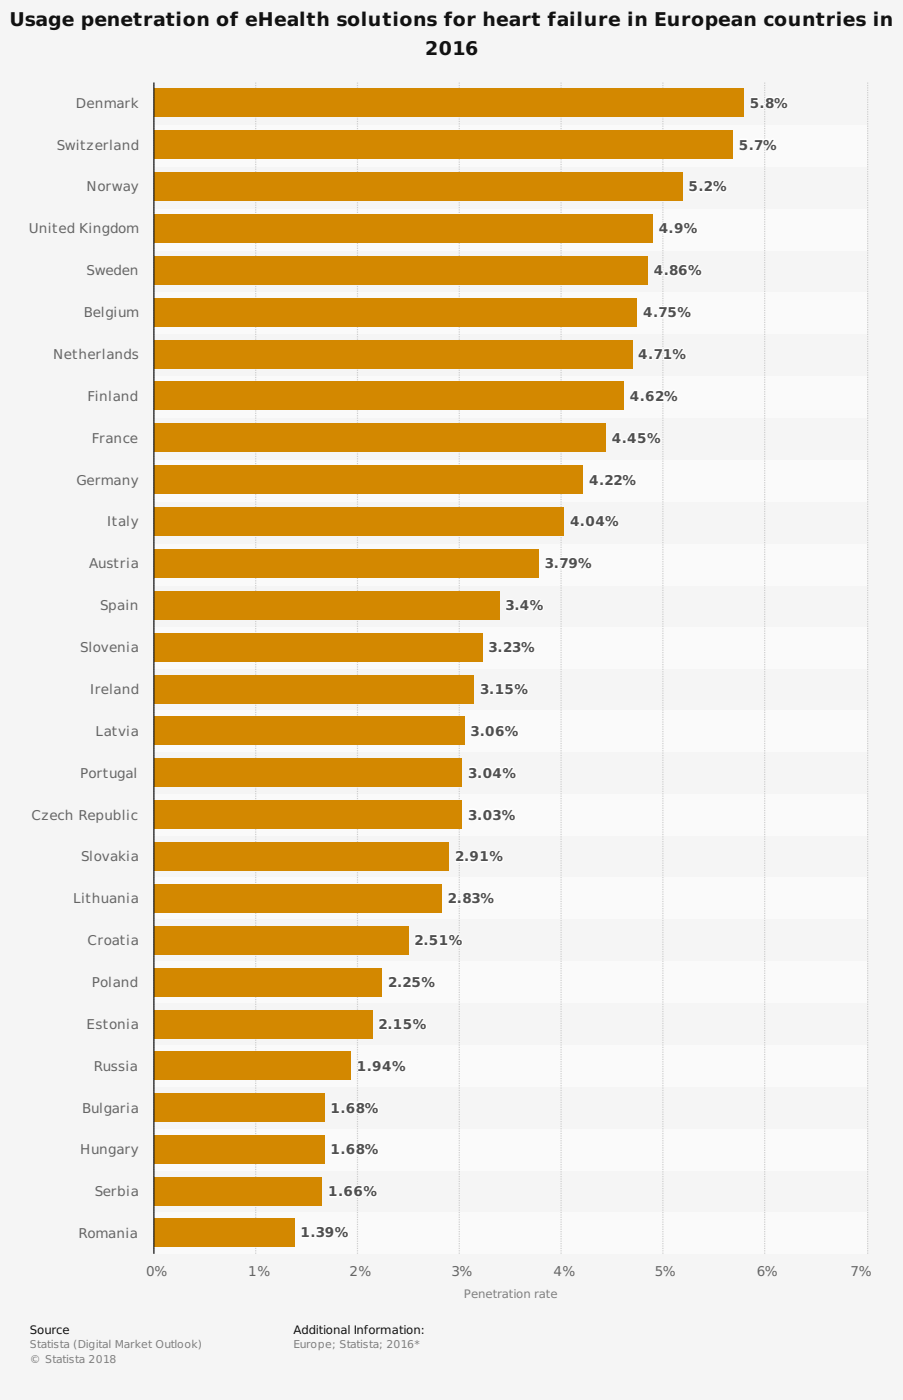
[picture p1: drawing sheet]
<svg xmlns="http://www.w3.org/2000/svg" width="353mm" height="548mm" viewBox="0 0 353 548" stroke-linecap="round" stroke-linejoin="round" font-family="sans-serif">
<path d="M0 0h352.8v547.4h-352.8z" fill="#f5f5f5"/>
<g fill="#fafafa">
<path d="M60.4 48.9h278.3v16.4h-278.3z"/>
<path d="M60.4 81.6h278.3v16.4h-278.3z"/>
<path d="M60.4 114.4h278.3v16.4h-278.3z"/>
<path d="M60.4 147.1h278.3v16.4h-278.3z"/>
<path d="M60.4 179.9h278.3v16.4h-278.3z"/>
<path d="M60.4 212.6h278.3v16.4h-278.3z"/>
<path d="M60.4 245.4h278.3v16.4h-278.3z"/>
<path d="M60.4 277.7h278.3v16.4h-278.3z"/>
<path d="M60.4 310.4h278.3v16.4h-278.3z"/>
<path d="M60.4 343.2h278.3v16.4h-278.3z"/>
<path d="M60.4 375.9h278.3v16.4h-278.3z"/>
<path d="M60.4 408.7h278.3v16.4h-278.3z"/>
<path d="M60.4 441.4h278.3v16.4h-278.3z"/>
<path d="M60.4 474.2h278.3v16.4h-278.3z"/>
</g>
<path d="M60.1 32.3v458M99.9 32.3v458M139.7 32.3v458M179.4 32.3v458M219.2 32.3v458M259 32.3v458M298.7 32.3v458M339 32.3v458" fill="none" stroke="#cdcdcd" stroke-width=".47" stroke-dasharray=".5 .5" stroke-linecap="butt"/>
<g fill="#d38800">
<path d="M60.3 34.6h230.3v11.3h-230.3z"/>
<path d="M60.3 51h226v11.2h-226z"/>
<path d="M60.3 67.4h206.4v11.2h-206.4z"/>
<path d="M60.3 83.7h194.7v11.3h-194.7z"/>
<path d="M60.3 100.1h192.8v11.3h-192.8z"/>
<path d="M60.3 116.5h188.6v11.2h-188.6z"/>
<path d="M60.3 132.9h186.7v11.2h-186.7z"/>
<path d="M60.3 149.3h183.5v11.2h-183.5z"/>
<path d="M60.3 165.6h176.4v11.3h-176.4z"/>
<path d="M60.3 182h167.6v11.2h-167.6z"/>
<path d="M60.3 198.4h160.1v11.2h-160.1z"/>
<path d="M60.3 214.8h150.2v11.2h-150.2z"/>
<path d="M60.3 231.1h134.8v11.3h-134.8z"/>
<path d="M60.3 247.5h128.3v11.2h-128.3z"/>
<path d="M60.3 263.9h125v11.2h-125z"/>
<path d="M60.3 280.3h121.2v11.2h-121.2z"/>
<path d="M60.3 296.6h120.3v11.3h-120.3z"/>
<path d="M60.3 313h120.3v11.2h-120.3z"/>
<path d="M60.3 329.4h115.2v11.2h-115.2z"/>
<path d="M60.3 345.8h112.3v11.2h-112.3z"/>
<path d="M60.3 362.1h99.2v11.3h-99.2z"/>
<path d="M60.3 378.5h89v11.2h-89z"/>
<path d="M60.3 394.9h85.2v11.2h-85.2z"/>
<path d="M60.3 411.3h76.8v11.2h-76.8z"/>
<path d="M60.3 427.6h66.5v11.3h-66.5z"/>
<path d="M60.3 444h66.5v11.2h-66.5z"/>
<path d="M60.3 460.4h65.6v11.2h-65.6z"/>
<path d="M60.3 476.3h54.8v11.2h-54.8z"/>
</g>
<g fill="none" stroke="#fff" stroke-width=".94">
<path d="M293.5 38.3h2.4v.7h-1.7v.6a1.42 1.42 0 0 1 2 1.3 1.42 1.42 0 0 1-2 1.3l-.9-.3v-.8l.6 .3a.8 .8 0 0 0 1.1-.1 .8 .8 0 0 0-.1-1.1 .8 .8 0 0 0-1.1 .1l-.3 .1zM299.5 38.6a1.46 1.46 0 0 1 1.6-.5 1.46 1.46 0 0 1 1 1.5l-.7 .5a1.19 1.19 0 0 1 .7 1.6 1.19 1.19 0 0 1-1.7 .5 1.08 1.08 0 0 1-1.2-.9 1.08 1.08 0 0 1 .8-1.2 .9 .9 0 0 1-.5-1.5zM303.3 38.8a.49 .49 0 0 1 .7 .4 .49 .49 0 0 1-.7 .5zM306 38.2h.6l-2.5 4h-.5zM289.2 54.6h2.5v.8h-1.7v.6a1.42 1.42 0 0 1 2 1.3 1.42 1.42 0 0 1-2.1 1.2l-.8-.2v-.8l.6 .3a.8 .8 0 0 0 1.1-.1 .8 .8 0 0 0-.1-1.1 .8 .8 0 0 0-1.1 .1l-.4 .1zM293.1 57.5h.9v1h-.9zM295 54.6h2.9v.6l-1.5 3.3h-.9l1.4-3.1h-1.9zM297.3 41.1h.9v1h-.9zM299.1 55.1a.49 .49 0 0 1 .7 .5 .49 .49 0 0 1-.7 .5zM301.8 54.6h.5l-2.4 4h-.5zM302 57.1a.49 .49 0 0 1 .7 .4 .49 .49 0 0 1-.7 .5zM306.2 40.7a.49 .49 0 0 1 .7 .4 .49 .49 0 0 1-.7 .5z"/>
<path d="M269.6 71h2.5v.7h-1.7v.6a1.42 1.42 0 0 1 2 1.4 1.42 1.42 0 0 1-2.1 1.2l-.9-.2v-.8l.6 .3a.8 .8 0 0 0 1.2-.1 .8 .8 0 0 0-.1-1.1 .8 .8 0 0 0-1.2 0l-.3 .2zM273.4 73.9h1v1h-1zM275.5 71.2a1.58 1.58 0 0 1 1.8-.2 1.58 1.58 0 0 1 .8 1.7l-1.5 1.4h1.6v.8h-2.8v-.8l1.4-1.2a.75 .75 0 0 0 .2-1.2 .75 .75 0 0 0-1.1 .1l-.4 .2zM279.5 71.5a.49 .49 0 0 1 .6 .5 .49 .49 0 0 1-.6 .4zM282.1 70.9h.6l-2.4 4h-.6zM282.4 73.4a.49 .49 0 0 1 .6 .5 .49 .49 0 0 1-.6 .4zM259.1 87.4h1.1v2.4h.6v.7h-.6v.7h-.9v-.7h-1.7v-.8zM259.3 88.2v1.6h-1.1zM261.8 90.2h.9v1h-.9zM264 87.7a1.78 1.78 0 0 1 2.3 .1 1.78 1.78 0 0 1 .3 2.3 2.07 2.07 0 0 1-2.7 1.1v-.8l.3 .2a1.06 1.06 0 0 0 1.5-.9 1.32 1.32 0 0 1-1.8-.2 1.32 1.32 0 0 1 .1-1.8zM268.1 87.9a.49 .49 0 0 1 .7 .5 .49 .49 0 0 1-.7 .4zM270.8 87.3h.6l-2.5 4h-.5z"/>
<path d="M271 89.8a.49 .49 0 0 1 .7 .5 .49 .49 0 0 1-.7 .4zM257.2 103.8h1.1v2.4h.6v.7h-.6v.7h-.9v-.7h-1.7v-.8zM257.4 104.6v1.6h-1.1zM259.9 106.6h.9v1h-.9zM262 104.1a1.46 1.46 0 0 1 1.7-.5 1.46 1.46 0 0 1 .9 1.5l-.6 .5a1.19 1.19 0 0 1 .7 1.6 1.19 1.19 0 0 1-1.8 .5 1.08 1.08 0 0 1-1.1-.9 1.08 1.08 0 0 1 .8-1.2 .9 .9 0 0 1-.6-1.5zM265.8 104.2l.6-.4 1.1-.1 .6 .2v.7l-.3-.2a1.05 1.05 0 0 0-1.5 .9 1.38 1.38 0 0 1 2.1 1.2 1.38 1.38 0 0 1-2.2 1.1 2.35 2.35 0 0 1-.4-3.4zM269.8 104.3a.49 .49 0 0 1 .7 .4 .49 .49 0 0 1-.7 .5zM272.4 103.7h.6l-2.4 4h-.6zM272.7 106.2a.49 .49 0 0 1 .6 .4 .49 .49 0 0 1-.6 .5zM251.2 136.5h1.1v2.4h.5v.8h-.5v.7h-1v-.7h-1.7v-.9zM251.3 137.3v1.6h-1.1zM253 120.1h1.1v2.5h.6v.7h-.6v.7h-.9v-.7h-1.7v-.9z"/>
<path d="M253.2 120.9v1.7h-1.1zM253.8 139.4h.9v1h-.9zM255.7 123h.9v1h-.9zM255.7 136.5h2.9v.6l-1.5 3.3h-.9l1.4-3.2h-1.9zM257.6 120.1h2.9v.6l-1.5 3.3h-1l1.5-3.1h-1.9zM259.5 136.7l1.8-.2v3.2h.9v.7h-2.7v-.7h.9v-2.5l-.9 .2zM261.3 120.1h2.5v.8h-1.7v.6a1.42 1.42 0 0 1 2 1.3 1.42 1.42 0 0 1-2.1 1.2l-.8-.2v-.8l.6 .3a.8 .8 0 0 0 1.1-.1 .8 .8 0 0 0-.1-1.1 .8 .8 0 0 0-1.1 .1l-.4 .1zM263.7 137a.49 .49 0 0 1 .7 .5 .49 .49 0 0 1-.7 .4zM265.6 120.7a.49 .49 0 0 1 .6 .4 .49 .49 0 0 1-.6 .5zM266.4 136.4h.5l-2.4 4h-.6zM266.6 138.9a.49 .49 0 0 1 .7 .5 .49 .49 0 0 1-.7 .4zM268.2 120.1h.6l-2.4 4h-.6z"/>
<path d="M268.5 122.6a.49 .49 0 0 1 .6 .4 .49 .49 0 0 1-.6 .5zM247.9 152.9h1.1v2.4h.5v.7h-.5v.7h-1v-.7h-1.7v-.8zM248 153.7v1.6h-1zM250.5 155.7h1v1h-1zM252.9 153.4l.6-.4 1.1-.2 .6 .2v.7l-.3-.1a1.05 1.05 0 0 0-1.5 .8 1.38 1.38 0 0 1 2.1 1.2 1.38 1.38 0 0 1-2.2 1.1 2.35 2.35 0 0 1-.4-3.3zM256.4 153a1.58 1.58 0 0 1 1.9-.2 1.58 1.58 0 0 1 .7 1.8l-1.5 1.4h1.7v.7h-2.8v-.7l1.4-1.2a.75 .75 0 0 0 .2-1.2 .75 .75 0 0 0-1.2 .1l-.4 .2zM260.4 153.4a.49 .49 0 0 1 .7 .5 .49 .49 0 0 1-.7 .4zM263.1 152.8h.6l-2.5 4h-.5zM263.3 155.3a.49 .49 0 0 1 .7 .5 .49 .49 0 0 1-.7 .4zM240.9 169.3h1.1v2.4h.5v.7h-.5v.7h-1v-.7h-1.7v-.8zM241 170.1v1.6h-1.1zM243.5 172.1h.9v1h-.9z"/>
<path d="M246.9 169.3h1.1v2.4h.5v.7h-.5v.7h-1v-.7h-1.7v-.8zM247 170.1v1.6h-1.1zM249.5 169.3h2.5v.7h-1.7v.6a1.42 1.42 0 0 1 2 1.3 1.42 1.42 0 0 1-2.1 1.3l-.8-.3v-.8l.6 .3a.8 .8 0 0 0 1.1-.1 .8 .8 0 0 0-.1-1.1 .8 .8 0 0 0-1.1 .1l-.4 .1zM253.8 169.8a.49 .49 0 0 1 .6 .4 .49 .49 0 0 1-.6 .5zM256.4 169.2h.6l-2.4 4h-.6zM256.7 171.7a.49 .49 0 0 1 .6 .4 .49 .49 0 0 1-.6 .5zM232 185.6h1.1v2.5h.5v.7h-.5v.7h-1v-.7h-1.7v-.9zM232.1 186.5v1.6h-1zM234.6 188.5h.9v1h-.9zM236.6 185.8a1.58 1.58 0 0 1 1.9-.2 1.58 1.58 0 0 1 .7 1.7l-1.5 1.5h1.7v.7h-2.8v-.7l1.4-1.3a.75 .75 0 0 0 .2-1.1 .75 .75 0 0 0-1.2 0l-.4 .2zM240.1 185.8a1.58 1.58 0 0 1 1.9-.2 1.58 1.58 0 0 1 .8 1.7l-1.6 1.5h1.7v.7h-2.8v-.7l1.4-1.3a.75 .75 0 0 0 .2-1.1 .75 .75 0 0 0-1.1 0l-.5 .2zM244.2 186.2a.49 .49 0 0 1 .6 .4 .49 .49 0 0 1-.6 .5z"/>
<path d="M246.8 185.6h.6l-2.4 4h-.6zM247.1 188.1a.49 .49 0 0 1 .6 .4 .49 .49 0 0 1-.6 .5zM213.4 218.5l.8-.2a1.16 1.16 0 0 1 1.4 .2 1.16 1.16 0 0 1 .1 1.5l-.4 .2a1.18 1.18 0 0 1 .7 1.5 1.18 1.18 0 0 1-1.6 .6l-1.2-.2v-.7l.8 .2a.63 .63 0 0 0 1-.1 .63 .63 0 0 0-.4-.9h-.7v-.7h.4a.56 .56 0 0 0 .7-.7 .56 .56 0 0 0-.9-.2l-.7 .2zM218.9 218.4h2.9v.5l-1.5 3.3h-1l1.4-3.1h-1.8zM222.7 218.7a1.78 1.78 0 0 1 2.3 .1 1.78 1.78 0 0 1 .3 2.3 2.07 2.07 0 0 1-2.7 1.1v-.8l.3 .2a1.06 1.06 0 0 0 1.6-.9 1.32 1.32 0 0 1-1.9-.2 1.32 1.32 0 0 1 .1-1.8zM224.5 202h1.1v2.4h.5v.8h-.5v.7h-.9v-.7h-1.8v-.9zM224.7 202.8v1.6h-1.1zM226.9 218.9a.49 .49 0 0 1 .6 .5 .49 .49 0 0 1-.6 .4zM227.1 204.9h1v1h-1zM229.4 202.5a1.7 1.7 0 0 1 2.2-.2 1.7 1.7 0 0 1 .5 2.1 1.66 1.66 0 0 1-2.1 1.5 1.66 1.66 0 0 1-1-2.4zM229.5 218.3h.6l-2.4 4h-.6zM230.2 202.7a.65 .65 0 0 1 .8 .1 .65 .65 0 0 1 .1 .8 1.11 1.11 0 0 1-.7 1.6l-.4-.9z"/>
<path d="M234.4 202h1.1v2.4h.5v.8h-.5v.7h-1v-.7h-1.7v-.9zM234.5 202.8v1.6h-1.1zM237.4 202.5a.49 .49 0 0 1 .7 .5 .49 .49 0 0 1-.7 .4zM240 201.9h.6l-2.4 4h-.6zM240.3 204.4a.49 .49 0 0 1 .6 .5 .49 .49 0 0 1-.6 .4zM198 234.9l.7-.2a1.16 1.16 0 0 1 1.5 .2 1.16 1.16 0 0 1 .1 1.5l-.4 .1a1.18 1.18 0 0 1 .7 1.6 1.18 1.18 0 0 1-1.6 .6l-1.2-.2v-.8l.7 .3a.63 .63 0 0 0 1.1-.1 .63 .63 0 0 0-.5-.9h-.6v-.7h.4a.56 .56 0 0 0 .7-.7 .56 .56 0 0 0-1-.2l-.6 .2zM201.5 237.6h.9v1h-.9zM204.9 234.8h1.1v2.4h.5v.7h-.5v.7h-1v-.7h-1.7v-.8zM205 235.6v1.6h-1.1zM207.9 235.3a.49 .49 0 0 1 .7 .4 .49 .49 0 0 1-.7 .5zM210.5 234.7h.6l-2.4 4h-.6zM210.8 237.2a.49 .49 0 0 1 .6 .4 .49 .49 0 0 1-.6 .5z"/>
<path d="M217 221.2h.9v1h-.9zM229.8 220.8a.49 .49 0 0 1 .6 .5 .49 .49 0 0 1-.6 .4zM191.4 251.2l.8-.1a1.16 1.16 0 0 1 1.5 .2 1.16 1.16 0 0 1 0 1.4l-.3 .2a1.18 1.18 0 0 1 .6 1.6 1.18 1.18 0 0 1-1.6 .6l-1.2-.2v-.8l.8 .3a.63 .63 0 0 0 1-.1 .63 .63 0 0 0-.4-1h-.7v-.6h.4a.56 .56 0 0 0 .7-.7 .56 .56 0 0 0-.9-.2l-.7 .2zM195 254h.9v1h-.9zM197 251.3a1.58 1.58 0 0 1 1.8-.2 1.58 1.58 0 0 1 .8 1.7l-1.5 1.5h1.7v.7h-2.8v-.7l1.4-1.3a.75 .75 0 0 0 .1-1.1 .75 .75 0 0 0-1.1 0l-.4 .2zM200.6 251.2l.8-.1a1.16 1.16 0 0 1 1.4 .2 1.16 1.16 0 0 1 .1 1.4l-.4 .2a1.18 1.18 0 0 1 .7 1.6 1.18 1.18 0 0 1-1.6 .6l-1.2-.2v-.8l.8 .3a.63 .63 0 0 0 1-.1 .63 .63 0 0 0-.5-1h-.6v-.6h.4a.56 .56 0 0 0 .7-.7 .56 .56 0 0 0-1-.2l-.6 .2zM204.5 251.7a.49 .49 0 0 1 .7 .4 .49 .49 0 0 1-.7 .5zM207.2 251.1h.5l-2.4 4h-.5zM207.4 253.6a.49 .49 0 0 1 .7 .4 .49 .49 0 0 1-.7 .5zM188.1 267.6l.8-.1a1.16 1.16 0 0 1 1.5 .1 1.16 1.16 0 0 1 .1 1.5l-.4 .2a1.18 1.18 0 0 1 .7 1.6 1.18 1.18 0 0 1-1.6 .5l-1.2-.1v-.8l.7 .2a.63 .63 0 0 0 1-.1 .63 .63 0 0 0-.4-.9h-.7v-.6h.5a.56 .56 0 0 0 .6-.7 .56 .56 0 0 0-.9-.3l-.7 .2zM191.7 270.4h.9v1h-.9zM193.9 267.7l1.8-.2v3.2h.9v.7h-2.7v-.7h.9v-2.5l-.9 .2z"/>
<path d="M197.7 267.5h2.5v.7h-1.7v.6a1.42 1.42 0 0 1 2 1.4 1.42 1.42 0 0 1-2.1 1.2l-.8-.2v-.8l.5 .3a.8 .8 0 0 0 1.2-.1 .8 .8 0 0 0-.1-1.1 .8 .8 0 0 0-1.1 .1l-.4 .1zM201.9 268a.49 .49 0 0 1 .7 .5 .49 .49 0 0 1-.7 .4zM204.6 267.4h.6l-2.4 4h-.6zM204.8 269.9a.49 .49 0 0 1 .7 .5 .49 .49 0 0 1-.7 .4zM184.4 284l.8-.2a1.16 1.16 0 0 1 1.4 .2 1.16 1.16 0 0 1 .1 1.5l-.4 .2a1.18 1.18 0 0 1 .7 1.5 1.18 1.18 0 0 1-1.6 .6l-1.2-.2v-.7l.8 .2a.63 .63 0 0 0 1-.1 .63 .63 0 0 0-.5-.9h-.6v-.7h.4a.56 .56 0 0 0 .7-.7 .56 .56 0 0 0-1-.2l-.6 .2zM187.9 286.7h1v1h-1zM190.2 284.3a1.7 1.7 0 0 1 2.2-.2 1.7 1.7 0 0 1 .5 2.2 1.66 1.66 0 0 1-2.1 1.4 1.66 1.66 0 0 1-1-2.3zM191 284.6a.65 .65 0 0 1 .8 .1 .65 .65 0 0 1 .1 .8 1.11 1.11 0 0 1-.7 1.6l-.4-1zM194.2 284.4l.6-.4 1.1-.2 .6 .2v.7l-.3-.1a1.05 1.05 0 0 0-1.5 .8 1.38 1.38 0 0 1 2.1 1.2 1.38 1.38 0 0 1-2.2 1.1 2.35 2.35 0 0 1-.4-3.3zM198.2 284.4a.49 .49 0 0 1 .7 .5 .49 .49 0 0 1-.7 .4zM200.9 283.8h.5l-2.4 4h-.6zM201.1 286.3a.49 .49 0 0 1 .7 .5 .49 .49 0 0 1-.7 .4z"/>
<path d="M183.5 300.4l.7-.2a1.16 1.16 0 0 1 1.5 .2 1.16 1.16 0 0 1 .1 1.5l-.4 .1a1.18 1.18 0 0 1 .7 1.6 1.18 1.18 0 0 1-1.6 .6l-1.2-.2v-.8l.7 .3a.63 .63 0 0 0 1.1-.1 .63 .63 0 0 0-.5-.9h-.6v-.7h.4a.56 .56 0 0 0 .7-.7 .56 .56 0 0 0-1-.2l-.6 .2zM183.5 316.7l.7-.1a1.16 1.16 0 0 1 1.5 .2 1.16 1.16 0 0 1 .1 1.4l-.4 .2a1.18 1.18 0 0 1 .7 1.6 1.18 1.18 0 0 1-1.6 .6l-1.2-.2v-.8l.7 .3a.63 .63 0 0 0 1.1-.1 .63 .63 0 0 0-.5-1h-.6v-.6h.4a.56 .56 0 0 0 .7-.7 .56 .56 0 0 0-1-.2l-.6 .2zM187 303.1h.9v1h-.9zM187 319.5h.9v1h-.9zM189.3 300.7a1.7 1.7 0 0 1 2.1-.2 1.7 1.7 0 0 1 .6 2.1 1.66 1.66 0 0 1-2.1 1.5 1.66 1.66 0 0 1-1-2.4zM189.3 317.1a1.7 1.7 0 0 1 2.1-.2 1.7 1.7 0 0 1 .6 2.1 1.66 1.66 0 0 1-2.1 1.5 1.66 1.66 0 0 1-1-2.4zM190.1 301a.65 .65 0 0 1 .8 .1 .65 .65 0 0 1 .1 .7 1.11 1.11 0 0 1-.8 1.7l-.4-1zM190.1 317.4a.65 .65 0 0 1 .8 0 .65 .65 0 0 1 .1 .8 1.11 1.11 0 0 1-.8 1.7l-.4-1zM193 316.7l.8-.1a1.16 1.16 0 0 1 1.4 .2 1.16 1.16 0 0 1 .1 1.4l-.4 .2a1.18 1.18 0 0 1 .7 1.6 1.18 1.18 0 0 1-1.6 .6l-1.2-.2v-.8l.8 .3a.63 .63 0 0 0 1-.1 .63 .63 0 0 0-.5-1h-.6v-.6h.4a.56 .56 0 0 0 .7-.7 .56 .56 0 0 0-1-.2l-.6 .2zM194.2 300.3h1.2v2.4h.5v.7h-.5v.7h-1v-.7h-1.7v-.8zM194.4 301.1v1.6h-1.1zM196.9 317.2a.49 .49 0 0 1 .7 .4 .49 .49 0 0 1-.7 .5z"/>
<path d="M197.3 300.8a.49 .49 0 0 1 .6 .4 .49 .49 0 0 1-.6 .5zM199.6 316.6h.5l-2.4 4h-.6zM199.8 319.1a.49 .49 0 0 1 .7 .4 .49 .49 0 0 1-.7 .5zM199.9 300.2h.6l-2.4 4h-.6zM200.2 302.7a.49 .49 0 0 1 .6 .4 .49 .49 0 0 1-.6 .5zM178.2 333.2a1.58 1.58 0 0 1 1.9-.2 1.58 1.58 0 0 1 .7 1.7l-1.5 1.4h1.7v.8h-2.8v-.8l1.4-1.2a.75 .75 0 0 0 .2-1.1 .75 .75 0 0 0-1.2 0l-.4 .2zM181.9 335.9h.9v1h-.9zM184.1 333.3a1.78 1.78 0 0 1 2.3 .1 1.78 1.78 0 0 1 .3 2.3 2.07 2.07 0 0 1-2.7 1.1v-.7l.3 .1a1.06 1.06 0 0 0 1.5-.9 1.32 1.32 0 0 1-1.8-.1 1.32 1.32 0 0 1 .1-1.9zM187.9 333.2l1.9-.2v3.2h.8v.7h-2.7v-.7h.9v-2.5l-.9 .2zM192.1 333.5a.49 .49 0 0 1 .7 .5 .49 .49 0 0 1-.7 .4zM194.8 332.9h.5l-2.4 4h-.5zM195 335.4a.49 .49 0 0 1 .7 .5 .49 .49 0 0 1-.7 .4z"/>
<path d="M175.4 349.5a1.58 1.58 0 0 1 1.9-.2 1.58 1.58 0 0 1 .7 1.8l-1.5 1.4h1.7v.7h-2.8v-.7l1.4-1.2a.75 .75 0 0 0 .2-1.2 .75 .75 0 0 0-1.2 .1l-.4 .2zM179.1 352.2h.9v1h-.9zM181.2 349.8a1.46 1.46 0 0 1 1.7-.5 1.46 1.46 0 0 1 .9 1.4l-.6 .5a1.19 1.19 0 0 1 .6 1.6 1.19 1.19 0 0 1-1.7 .5 1.08 1.08 0 0 1-1.1-.9 1.08 1.08 0 0 1 .7-1.2 .9 .9 0 0 1-.5-1.4zM184.7 349.5l.8-.2a1.16 1.16 0 0 1 1.4 .2 1.16 1.16 0 0 1 .1 1.5l-.4 .2a1.18 1.18 0 0 1 .7 1.5 1.18 1.18 0 0 1-1.6 .6l-1.2-.2v-.7l.7 .2a.63 .63 0 0 0 1.1-.1 .63 .63 0 0 0-.5-.9h-.6v-.7h.4a.56 .56 0 0 0 .7-.7 .56 .56 0 0 0-1-.2l-.6 .2zM188.6 349.9a.49 .49 0 0 1 .7 .5 .49 .49 0 0 1-.7 .4zM191.3 349.3h.5l-2.4 4h-.6zM191.5 351.8a.49 .49 0 0 1 .7 .5 .49 .49 0 0 1-.7 .4zM162.3 365.9a1.58 1.58 0 0 1 1.9-.2 1.58 1.58 0 0 1 .7 1.7l-1.5 1.5h1.7v.7h-2.8v-.7l1.4-1.3a.75 .75 0 0 0 .2-1.1 .75 .75 0 0 0-1.2 0l-.4 .3zM166 368.6h.9v1h-.9zM168.1 365.8h2.5v.7h-1.7v.6a1.42 1.42 0 0 1 2 1.4 1.42 1.42 0 0 1-2.1 1.2l-.9-.3v-.7l.6 .2a.8 .8 0 0 0 1.2-.1 .8 .8 0 0 0-.1-1.1 .8 .8 0 0 0-1.2 .1l-.3 .1zM172 365.9l1.9-.1v3.1h.8v.7h-2.7v-.7h.9v-2.5l-.9 .2zM176.2 366.3a.49 .49 0 0 1 .7 .4 .49 .49 0 0 1-.7 .5z"/>
<path d="M178.9 365.7h.5l-2.4 4h-.6zM179.1 368.2a.49 .49 0 0 1 .7 .4 .49 .49 0 0 1-.7 .5zM148.3 398.7a1.58 1.58 0 0 1 1.8-.2 1.58 1.58 0 0 1 .8 1.7l-1.5 1.4h1.7v.8h-2.8v-.8l1.4-1.2a.75 .75 0 0 0 .1-1.1 .75 .75 0 0 0-1.1 0l-.4 .2zM152 382.3a1.58 1.58 0 0 1 1.9-.2 1.58 1.58 0 0 1 .7 1.7l-1.5 1.5h1.7v.7h-2.8v-.7l1.4-1.3a.75 .75 0 0 0 .2-1.1 .75 .75 0 0 0-1.2 0l-.4 .2zM154.1 398.7l1.8-.2v3.2h.9v.7h-2.7v-.7h.9v-2.5l-.9 .2zM155.7 385h.9v1h-.9zM157.7 382.3a1.58 1.58 0 0 1 1.8-.2 1.58 1.58 0 0 1 .8 1.7l-1.5 1.5h1.7v.7h-2.8v-.7l1.4-1.3a.75 .75 0 0 0 .1-1.1 .75 .75 0 0 0-1.1 0l-.4 .2zM157.9 398.5h2.5v.7h-1.7v.6a1.42 1.42 0 0 1 2 1.4 1.42 1.42 0 0 1-2.1 1.2l-.8-.2v-.8l.6 .3a.8 .8 0 0 0 1.1-.1 .8 .8 0 0 0-.1-1.1 .8 .8 0 0 0-1.1 .1l-.4 .1zM161.3 382.1h2.5v.8h-1.7v.6a1.42 1.42 0 0 1 2 1.3 1.42 1.42 0 0 1-2.1 1.2l-.8-.2v-.8l.6 .3a.8 .8 0 0 0 1.1-.1 .8 .8 0 0 0-.1-1.1 .8 .8 0 0 0-1.1 .1l-.4 .1zM162.2 399a.49 .49 0 0 1 .6 .5 .49 .49 0 0 1-.6 .5zM164.8 398.4h.6l-2.4 4h-.6zM165.6 382.7a.49 .49 0 0 1 .6 .4 .49 .49 0 0 1-.6 .5z"/>
<path d="M168.2 382.1h.6l-2.4 4h-.6zM168.5 384.6a.49 .49 0 0 1 .6 .4 .49 .49 0 0 1-.6 .5zM140 415.1l1.9-.2v3.2h.8v.6h-2.7v-.6h.9v-2.5l-.9 .2zM143.8 417.7h1v1h-1zM146.1 415.2a1.78 1.78 0 0 1 2.3 .1 1.78 1.78 0 0 1 .2 2.3 2.07 2.07 0 0 1-2.6 1.1v-.8l.3 .2a1.06 1.06 0 0 0 1.5-.9 1.32 1.32 0 0 1-1.8-.2 1.32 1.32 0 0 1 .1-1.8zM151.1 414.9h1.1v2.4h.5v.7h-.5v.7h-.9v-.7h-1.8v-.8zM151.3 415.7v1.6h-1.1zM151.9 401.4h.9v1h-.9zM154.1 415.4a.49 .49 0 0 1 .7 .5 .49 .49 0 0 1-.7 .4zM156.8 414.8h.5l-2.4 4h-.6zM157 417.3a.49 .49 0 0 1 .7 .5 .49 .49 0 0 1-.7 .4zM165.1 400.9a.49 .49 0 0 1 .6 .5 .49 .49 0 0 1-.6 .4z"/>
<path d="M129.7 431.5l1.9-.2v3.1h.9v.7h-2.7v-.7h.8v-2.5l-.9 .2zM133.6 434.1h.9v1h-.9zM135.9 431.7l.6-.4 1.1-.1 .7 .2v.7l-.3-.1a1.05 1.05 0 0 0-1.6 .8 1.38 1.38 0 0 1 2.2 1.2 1.38 1.38 0 0 1-2.2 1.1 2.35 2.35 0 0 1-.5-3.4zM139.6 431.6a1.46 1.46 0 0 1 1.6-.5 1.46 1.46 0 0 1 1 1.5l-.6 .5a1.19 1.19 0 0 1 .6 1.6 1.19 1.19 0 0 1-1.7 .5 1.08 1.08 0 0 1-1.1-.9 1.08 1.08 0 0 1 .7-1.2 .9 .9 0 0 1-.5-1.5zM143.5 431.8a.49 .49 0 0 1 .6 .4 .49 .49 0 0 1-.6 .5zM146.1 431.2h.6l-2.4 4h-.6zM146.4 433.7a.49 .49 0 0 1 .6 .4 .49 .49 0 0 1-.6 .5zM129.7 447.8l1.9-.2v3.2h.9v.7h-2.7v-.7h.8v-2.5l-.9 .2zM133.6 450.5h.9v1h-.9zM135.9 448.1l.6-.4 1.1-.1 .7 .1v.8l-.3-.2a1.05 1.05 0 0 0-1.6 .9 1.38 1.38 0 0 1 2.2 1.2 1.38 1.38 0 0 1-2.2 1 2.35 2.35 0 0 1-.5-3.3zM139.6 448a1.46 1.46 0 0 1 1.6-.5 1.46 1.46 0 0 1 1 1.5l-.6 .4a1.19 1.19 0 0 1 .6 1.7 1.19 1.19 0 0 1-1.7 .5 1.08 1.08 0 0 1-1.1-.9 1.08 1.08 0 0 1 .7-1.3 .9 .9 0 0 1-.5-1.4zM143.5 448.2a.49 .49 0 0 1 .6 .4 .49 .49 0 0 1-.6 .5z"/>
<path d="M146.1 447.6h.6l-2.4 4h-.6zM146.4 450.1a.49 .49 0 0 1 .6 .4 .49 .49 0 0 1-.6 .5zM128.8 464.2l1.8-.2v3.2h.9v.7h-2.7v-.7h.9v-2.5l-.9 .2zM132.6 466.9h1v1h-1zM134.4 479.9h.6l-2.4 4h-.6zM135 464.5l.6-.4 1.1-.1 .6 .1v.7l-.3-.1a1.05 1.05 0 0 0-1.5 .9 1.38 1.38 0 0 1 2.1 1.1 1.38 1.38 0 0 1-2.2 1.1 2.35 2.35 0 0 1-.4-3.3zM138.9 464.5l.6-.4 1.1-.1 .6 .1v.7l-.3-.1a1.05 1.05 0 0 0-1.5 .9 1.38 1.38 0 0 1 2.1 1.1 1.38 1.38 0 0 1-2.2 1.1 2.35 2.35 0 0 1-.4-3.3zM142.9 464.5a.49 .49 0 0 1 .6 .5 .49 .49 0 0 1-.6 .5zM145.5 463.9h.6l-2.4 4.1h-.6zM145.8 466.4a.49 .49 0 0 1 .6 .5 .49 .49 0 0 1-.6 .4zM118 480.1l1.9-.2v3.2h.9v.7h-2.7v-.7h.8v-2.5l-.9 .2zM121.9 482.8h.9v1h-.9z"/>
<path d="M124 480l.7-.1a1.16 1.16 0 0 1 1.5 .2 1.16 1.16 0 0 1 .1 1.4l-.4 .2a1.18 1.18 0 0 1 .7 1.6 1.18 1.18 0 0 1-1.6 .6l-1.2-.2v-.8l.7 .2a.63 .63 0 0 0 1.1 0 .63 .63 0 0 0-.5-1h-.7v-.6h.5a.56 .56 0 0 0 .7-.7 .56 .56 0 0 0-1-.2l-.6 .1zM127.6 480.2a1.78 1.78 0 0 1 2.3 .2 1.78 1.78 0 0 1 .3 2.3 2.07 2.07 0 0 1-2.7 1v-.7l.3 .1a1.06 1.06 0 0 0 1.6-.9 1.32 1.32 0 0 1-1.9-.1 1.32 1.32 0 0 1 .1-1.9zM131.8 480.4a.49 .49 0 0 1 .6 .5 .49 .49 0 0 1-.6 .5zM134.7 482.3a.49 .49 0 0 1 .6 .5 .49 .49 0 0 1-.6 .5z"/>
<circle cx="300.7" cy="39.3" r=".5"/>
<circle cx="303.6" cy="39.2" r="1.06"/>
<circle cx="299.4" cy="55.6" r="1.06"/>
<circle cx="300.7" cy="41" r=".6"/>
<circle cx="302.3" cy="57.5" r="1.06"/>
<circle cx="306.5" cy="41.1" r="1.06"/>
<circle cx="279.8" cy="72" r="1.06"/>
<circle cx="282.7" cy="73.9" r="1.06"/>
<circle cx="265.1" cy="88.7" r=".63"/>
<circle cx="268.4" cy="88.4" r="1.06"/>
<circle cx="271.3" cy="90.3" r="1.06"/>
<circle cx="263.3" cy="106.5" r=".6"/>
<circle cx="263.3" cy="104.8" r=".5"/>
<circle cx="266.9" cy="106.3" r=".63"/>
<circle cx="270.1" cy="104.7" r="1.06"/>
<circle cx="273" cy="106.6" r="1.06"/>
<circle cx="264" cy="137.5" r="1.06"/>
<circle cx="265.9" cy="121.1" r="1.06"/>
<circle cx="266.9" cy="139.4" r="1.06"/>
<circle cx="268.8" cy="123" r="1.06"/>
<circle cx="254" cy="155.5" r=".63"/>
<circle cx="260.7" cy="153.9" r="1.06"/>
<circle cx="263.6" cy="155.8" r="1.06"/>
<circle cx="254" cy="170.2" r="1.06"/>
<circle cx="256.9" cy="172.1" r="1.06"/>
<circle cx="244.4" cy="186.6" r="1.06"/>
<circle cx="247.3" cy="188.5" r="1.06"/>
<circle cx="223.8" cy="219.7" r=".63"/>
<circle cx="227.1" cy="219.4" r="1.06"/>
<circle cx="237.7" cy="203" r="1.06"/>
<circle cx="240.6" cy="204.9" r="1.06"/>
<circle cx="208.2" cy="235.7" r="1.06"/>
<circle cx="211.1" cy="237.6" r="1.06"/>
<circle cx="230" cy="221.3" r="1.06"/>
<circle cx="204.8" cy="252.1" r="1.06"/>
<circle cx="207.7" cy="254" r="1.06"/>
<circle cx="202.2" cy="268.5" r="1.06"/>
<circle cx="205.1" cy="270.4" r="1.06"/>
<circle cx="195.3" cy="286.5" r=".63"/>
<circle cx="198.5" cy="284.9" r="1.06"/>
<circle cx="201.4" cy="286.8" r="1.06"/>
<circle cx="197.2" cy="317.6" r="1.06"/>
<circle cx="197.5" cy="301.2" r="1.06"/>
<circle cx="200.1" cy="319.5" r="1.06"/>
<circle cx="200.4" cy="303.2" r="1.06"/>
<circle cx="185.2" cy="334.3" r=".63"/>
<circle cx="192.4" cy="334" r="1.06"/>
<circle cx="195.3" cy="335.9" r="1.06"/>
<circle cx="182.5" cy="352.1" r=".6"/>
<circle cx="182.5" cy="350.4" r=".5"/>
<circle cx="188.9" cy="350.4" r="1.06"/>
<circle cx="191.8" cy="352.3" r="1.06"/>
<circle cx="176.5" cy="366.8" r="1.06"/>
<circle cx="179.4" cy="368.7" r="1.06"/>
<circle cx="162.5" cy="399.5" r="1.06"/>
<circle cx="165.8" cy="383.1" r="1.06"/>
<circle cx="168.7" cy="385" r="1.06"/>
<circle cx="147.2" cy="416.2" r=".63"/>
<circle cx="154.4" cy="415.9" r="1.06"/>
<circle cx="157.3" cy="417.8" r="1.06"/>
<circle cx="165.4" cy="401.4" r="1.06"/>
<circle cx="137" cy="433.8" r=".63"/>
<circle cx="140.9" cy="434" r=".6"/>
<circle cx="140.9" cy="432.3" r=".5"/>
<circle cx="143.7" cy="432.3" r="1.06"/>
<circle cx="146.6" cy="434.2" r="1.06"/>
<circle cx="137" cy="450.2" r=".63"/>
<circle cx="140.9" cy="450.4" r=".6"/>
<circle cx="140.9" cy="448.7" r=".5"/>
<circle cx="143.7" cy="448.6" r="1.06"/>
<circle cx="146.6" cy="450.5" r="1.06"/>
<circle cx="136.1" cy="466.6" r=".63"/>
<circle cx="140" cy="466.6" r=".63"/>
<circle cx="143.2" cy="465" r="1.06"/>
<circle cx="146.1" cy="466.9" r="1.06"/>
<circle cx="128.7" cy="481.2" r=".63"/>
<circle cx="132" cy="480.9" r="1.06"/>
<circle cx="134.9" cy="482.8" r="1.06"/>
</g>
<path d="M60.1 32.3v458" fill="none" stroke="#121212" stroke-width=".47"/>
<g font-size="7.4" fill="#121212">
<text x="3.7" y="10.3">Usage penetration of eHealth solutions for heart failure in European countries in</text>
<text x="166.2" y="21.5">2016</text>
</g>
<g font-size="5.3" fill="#666">
<text x="29.6" y="42.1">Denmark</text>
<text x="22.2" y="58.5">Switzerland</text>
<text x="33.8" y="74.9">Norway</text>
<text x="11.2" y="91.2">United Kingdom</text>
<text x="33.8" y="107.6">Sweden</text>
<text x="32.8" y="124">Belgium</text>
<text x="20.8" y="140.4">Netherlands</text>
<text x="34.2" y="156.7">Finland</text>
<text x="35.9" y="173.1">France</text>
<text x="29.9" y="189.5">Germany</text>
<text x="41.9" y="205.9">Italy</text>
<text x="34.9" y="222.2">Austria</text>
<text x="39.1" y="238.6">Spain</text>
<text x="31.3" y="255">Slovenia</text>
<text x="35.2" y="271.4">Ireland</text>
<text x="37.3" y="287.7">Latvia</text>
<text x="31.3" y="304.1">Portugal</text>
<text x="12.3" y="320.5">Czech Republic</text>
<text x="31.7" y="336.9">Slovakia</text>
<text x="28.5" y="353.2">Lithuania</text>
<text x="34.2" y="369.6">Croatia</text>
<text x="35.9" y="386">Poland</text>
<text x="33.8" y="402.4">Estonia</text>
<text x="36.6" y="418.7">Russia</text>
<text x="32" y="435.1">Bulgaria</text>
<text x="31.3" y="451.5">Hungary</text>
<text x="37" y="467.9">Serbia</text>
<text x="30.6" y="484.2">Romania</text>
<text x="57.1" y="499.2">0%</text>
<text x="97" y="499.2">1%</text>
<text x="136.5" y="499.2">2%</text>
<text x="176.4" y="499.2">3%</text>
<text x="216.3" y="499.2">4%</text>
<text x="255.8" y="499.2">5%</text>
<text x="295.6" y="499.2">6%</text>
<text x="332.3" y="499.2">7%</text>
</g>
<g font-size="5.3" fill="#fff">
<text x="292.9" y="42.1">5.</text>
<text x="298.9" y="42.1">8%</text>
<text x="288.7" y="58.5">5.7%</text>
<text x="269" y="74.9">5.2%</text>
<text x="257.3" y="91.2">4.9%</text>
<text x="255.5" y="107.6">4</text>
<text x="259.3" y="107.6">.86%</text>
<text x="251.2" y="124">4.75%</text>
<text x="249.4" y="140.4">4.71%</text>
<text x="246.1" y="156.7">4.62</text>
<text x="259.5" y="156.7">%</text>
<text x="239.1" y="173.1">4.45%</text>
<text x="230.2" y="189.5">4.22%</text>
<text x="222.7" y="205.9">4.04%</text>
<text x="212.9" y="222.2">3.79%</text>
<text x="197.4" y="238.6">3.4%</text>
<text x="190.9" y="255">3.23%</text>
<text x="187.6" y="271.4">3.15%</text>
<text x="183.9" y="287.7">3.06%</text>
<text x="182.9" y="304.1">3.04%</text>
<text x="182.9" y="320.5">3.03%</text>
<text x="177.8" y="336.9">2.91%</text>
<text x="175" y="353.2">2.</text>
<text x="180.6" y="353.2">83%</text>
<text x="161.9" y="369.6">2.51%</text>
<text x="151.6" y="386">2.25%</text>
<text x="147.8" y="402.4">2.15%</text>
<text x="139.4" y="418.7">1.94%</text>
<text x="129.1" y="435.1">1.68%</text>
<text x="129.1" y="451.5">1.68%</text>
<text x="128.2" y="467.9">1.66%</text>
<text x="117.4" y="483.8">1.39%</text>
</g>
<text font-size="4.6" fill="#808080" x="181.2" y="507.6">Penetration rate</text>
<g font-size="4.6" fill="#121212">
<text x="11.7" y="521.7">Source</text>
<text x="114.6" y="521.7">Additional Information:</text>
</g>
<g font-size="4.2" fill="#808080">
<text x="11.7" y="527.3">Statista (Digital Market Outlook)</text>
<text x="114.6" y="527.3">Europe; Statista; 2016*</text>
<text x="11.7" y="532.9">© Statista 2018</text>
</g>
</svg>
